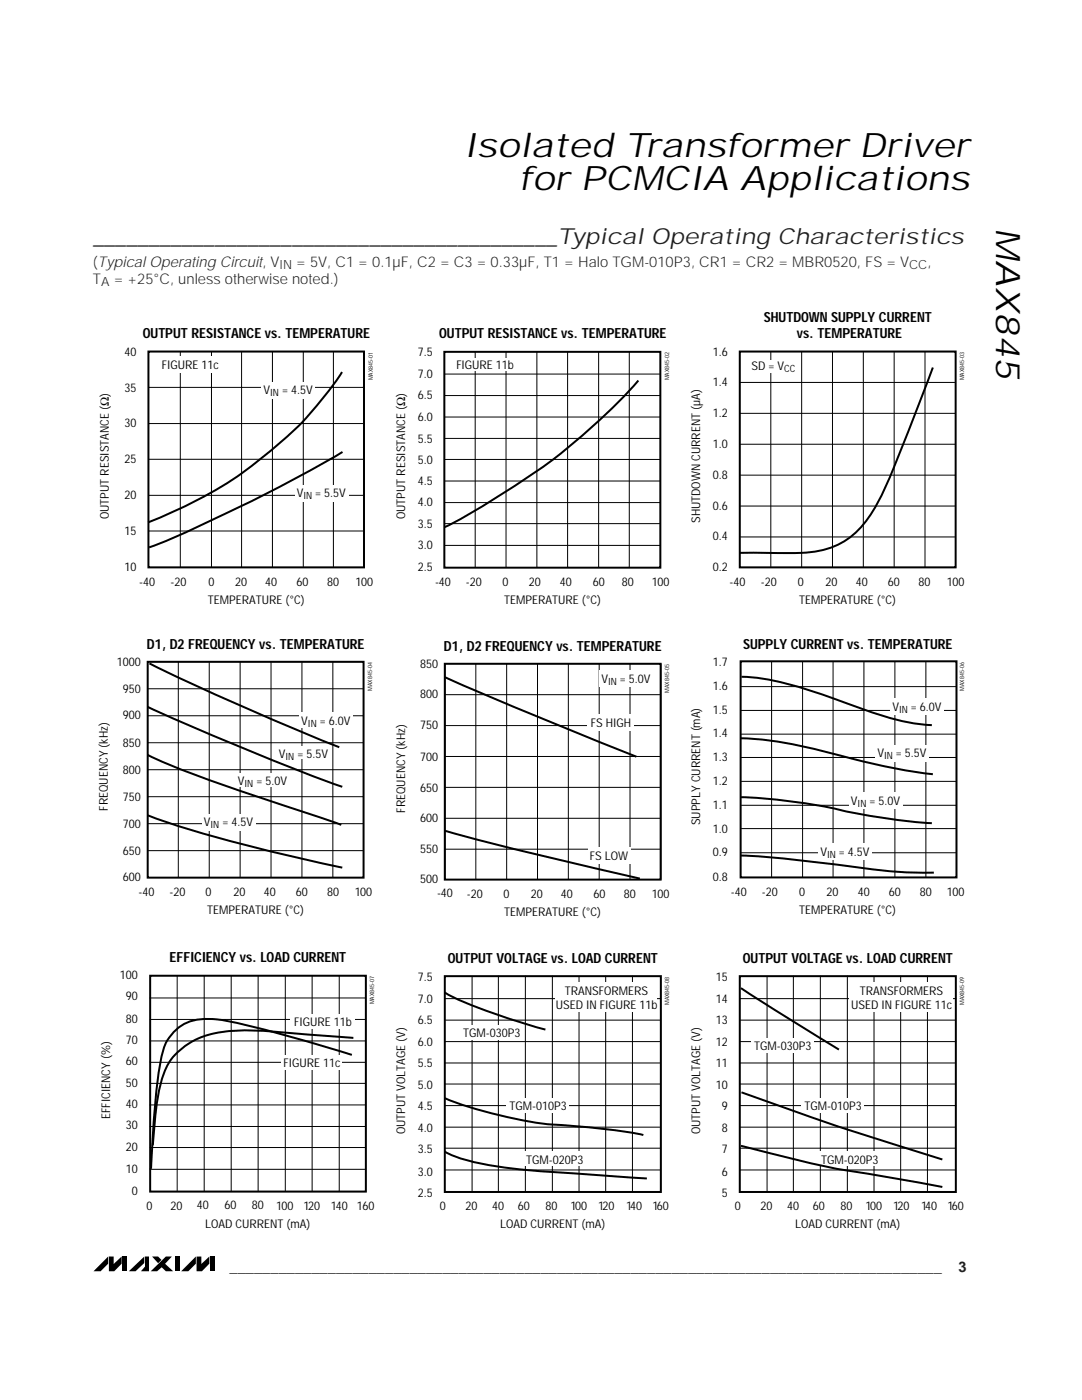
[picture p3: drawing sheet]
<svg xmlns="http://www.w3.org/2000/svg" width="216mm" height="279mm" viewBox="0 0 216 279" stroke-linecap="round" stroke-linejoin="round" font-family="sans-serif">
<path d="M21.8 251.7v1.5l-1.5 1.5h-1.4zM22 251.7l.9 .1v1.4l1.6-1.5v1.5l-1.5 1.5h-1zM24.7 251.8h.9v2.9h-.9zM26 254.7l3-3v1.3l-1.7 1.7zM29.2 251.7h.8v3h-1.6l.8-.9zM30.6 251.7h1.2l.7 .7-.7 .7zM30.3 254.7l3-3h1.2l-1.3 1.5 1.6 1.5h-1.5l-.8-.8-.9 .8zM35.1 251.8h1v2.9h-1zM39.3 251.7v1.5l-1.5 1.5h-1.4zM39.5 251.8h.9v1.4l1.6-1.5v1.5l-1.5 1.5h-1zM42.2 251.8h.9v2.9h-.9z" fill="#000"/>
<path d="M29.6 70.2h43v43h-43z" fill="none" stroke="#000" stroke-width=".4"/>
<path d="M29.6 77.3h43.1M36 70.1v43.1M42.2 70.1v43.1M48.2 70.1v43.1M54.4 70.1v43.1M60.5 70.1v43.1M66.5 70.1v43.1M29.6 98.9h43.1M29.6 91.7h43.1M29.6 84.5h43.1M29.6 106h43.1" fill="none" stroke="#000" stroke-width=".2"/>
<g fill="#fff">
<path d="M52.3 76.2h10.6v3.3h-10.6z"/>
<path d="M58.9 96.8h10.6v3.3h-10.6z"/>
<path d="M31.5 71.2h12.3v3.2h-12.3z"/>
</g>
<path d="M68.2 74.2a68.6 68.6 0 0 1-17.3 18.2 84.9 84.9 0 0 1-21.3 11.9M88.7 70.2h43.1v43.1h-43.1zM68.3 90.2a318.1 318.1 0 0 1-37.4 18.6l-1.1 .4" fill="none" stroke="#000" stroke-width=".4"/>
<g fill="none" stroke="#000" stroke-width=".2">
<path d="M88.6 74.7h43.2M88.6 78.9h43.2M94.8 70.2v43.1M101 70.2v43.1M107.1 70.2v43.1M113.3 70.2v43.1M119.5 70.2v43.1M125.6 70.2v43.1M88.6 83.2h43.2M88.6 96h43.2M88.6 91.7h43.2M88.6 87.5h43.2"/>
<path d="M88.6 104.5h43.2M88.6 100.3h43.2M88.6 108.8h43.2"/>
</g>
<path d="M90.7 71.5h12.3v2.5h-12.3z" fill="#fff"/>
<path d="M127.4 75.9a122.3 122.3 0 0 1-29.5 24.1l-6 3.6-3.2 1.6M147.6 70.2h43.1v43h-43.1z" fill="none" stroke="#000" stroke-width=".4"/>
<path d="M147.6 76.3h43.1M153.8 70.1v43.1M160 70.1v43.1M166.1 70.1v43.1M172.3 70.1v43.1M178.4 70.1v43.1M184.6 70.1v43.1M147.6 94.8h43.1M147.6 88.7h43.1M147.6 82.5h43.1M147.6 107.2h43.1M147.6 101h43.1" fill="none" stroke="#000" stroke-width=".2"/>
<path d="M149.2 71.8h10v2.5h-10z" fill="#fff"/>
<path d="M186.1 73.3l-.3 .8a520.5 520.5 0 0 1-9.8 24.5 21.6 21.6 0 0 1-7.4 9.3 19.4 19.4 0 0 1-10.8 2.5l-10.1-.1M29.5 132.1h43v43.1h-43z" fill="none" stroke="#000" stroke-width=".4"/>
<g fill="none" stroke="#000" stroke-width=".2">
<path d="M29.5 137.5h43.1M35.6 132v43.2M41.7 132v43.2M47.9 132v43.2M54.1 132v43.2M60.2 132v43.2M66.4 132v43.2M29.5 159h43.1M29.5 153.6h43.1M29.5 148.2h43.1M29.5 142.8h43.1M29.5 169.8h43.1"/>
<path d="M29.5 164.4h43.1"/>
</g>
<g fill="#fff">
<path d="M55.3 148.8h10.6v2.6h-10.6z"/>
<path d="M40.3 162.5h10.6v3.3h-10.6z"/>
<path d="M47.1 154.3h10.6v2.6h-10.6z"/>
<path d="M59.8 142.1h10.6v3.1h-10.6z"/>
</g>
<path d="M29.8 132.4a575.8 575.8 0 0 0 37.9 16.7M29.4 150.6a249.4 249.4 0 0 0 28.3 10.5l10.4 3.5M29.4 141.1a566.7 566.7 0 0 0 38.9 15.9M29.4 162.7a265.9 265.9 0 0 0 33.8 9.4l5.1 1.1M30 194.7h43v43.1h-43z" fill="none" stroke="#000" stroke-width=".4"/>
<g fill="none" stroke="#000" stroke-width=".2">
<path d="M29.9 199.2h43.1M35.4 194.7v43.1M40.7 194.7v43.1M46.1 194.7v43.1M51.5 194.7v43.1M56.9 194.7v43.1M62.3 194.7v43.1M67.7 194.7v43.1M29.9 207.7h43.1M29.9 216.2h43.1M29.9 212h43.1M29.9 203.5h43.1"/>
<path d="M29.9 229h43.1M29.9 224.8h43.1M29.9 220.5h43.1M29.9 233.4h43.1"/>
</g>
<g fill="#fff">
<path d="M57.8 202.3h13v3h-13z"/>
<path d="M56.2 210.6h12v3h-12z"/>
</g>
<path d="M88.8 132.5h43v43h-43zM70.2 210.5l-11.2-3.3a134.8 134.8 0 0 0-15.7-3.8 9.6 9.6 0 0 0-8.7 2.6 8.7 8.7 0 0 0-2.4 4.9 167.9 167.9 0 0 0-2.1 22.4M70.5 207.1l-7.9-.6a134.3 134.3 0 0 0-15.9-.8 16.4 16.4 0 0 0-11.9 4.9 15.2 15.2 0 0 0-3.3 8.3l-.6 4.3-.4 5.4" fill="none" stroke="#000" stroke-width=".4"/>
<g fill="none" stroke="#000" stroke-width=".2">
<path d="M88.8 138.6h43.1M88.8 132.4v43.1M94.9 132.4v43.1M101.1 132.4v43.1M107.3 132.4v43.1M113.4 132.4v43.1M119.6 132.4v43.1M125.7 132.4v43.1M131.9 132.4v43.1M88.8 157.1h43.1M88.8 151h43.1M88.8 144.8h43.1"/>
<path d="M88.8 169.5h43.1M88.8 163.3h43.1"/>
</g>
<path d="M117.2 142.6h9.2v3.3h-9.2z" fill="#fff"/>
<path d="M88.8 135.2a1140.1 1140.1 0 0 0 38.2 15.8M88.7 165.8a854.3 854.3 0 0 0 39 9.5" fill="none" stroke="#000" stroke-width=".4"/>
<g fill="#fff">
<path d="M119.7 133.9h10.6v3.3h-10.6z"/>
<path d="M117.4 169.2h8.4v3.2h-8.4z"/>
</g>
<path d="M147.8 132h43.1v43.1h-43.1z" fill="none" stroke="#000" stroke-width=".4"/>
<g fill="none" stroke="#000" stroke-width=".2">
<path d="M147.7 137h43.2M154 131.9v43.2M160.1 131.9v43.2M166.2 131.9v43.2M172.4 131.9v43.2M178.6 131.9v43.2M184.7 131.9v43.2M147.7 141.8h43.2M147.7 155.9h43.2M147.7 151.2h43.2M147.7 146.5h43.2M147.7 165.4h43.2"/>
<path d="M147.7 160.7h43.2M147.7 170.2h43.2"/>
</g>
<g fill="#fff">
<path d="M163.4 168.4h10.6v3.3h-10.6z"/>
<path d="M169.5 158.2h10.6v3.3h-10.6z"/>
<path d="M174.7 148.7h10.6v3.3h-10.6z"/>
<path d="M177.7 139.4h10.6v3.2h-10.6z"/>
</g>
<path d="M148 135.1a55.6 55.6 0 0 1 16.9 3.8l2.9 1a66.4 66.4 0 0 0 16.8 4.7l1.3 .1M147.7 147.3a94 94 0 0 1 22.4 4.1l9.1 2.1 6.9 1M147.7 159.1a113.9 113.9 0 0 1 22.7 3.2l4.3 .7a101.1 101.1 0 0 0 11.2 1.3M147.7 170.7a311.1 311.1 0 0 1 27 2.9l5.6 .5 6 .1M88.8 194.8h43.1v43.1h-43.1z" fill="none" stroke="#000" stroke-width=".4"/>
<g fill="none" stroke="#000" stroke-width=".2">
<path d="M88.8 199.3h43.1M94.2 194.8v43.1M99.4 194.8v43.1M104.8 194.8v43.1M110.2 194.8v43.1M115.5 194.8v43.1M120.9 194.8v43.1M126.2 194.8v43.1M88.8 207.9h43.1M88.8 216.3h43.1M88.8 212.1h43.1M88.8 203.6h43.1"/>
<path d="M88.8 229.1h43.1M88.8 224.9h43.1M88.8 220.6h43.1M88.8 233.5h43.1"/>
</g>
<g fill="#fff">
<path d="M110.7 196h20.4v6h-20.4z"/>
<path d="M101.1 219.1h12.5v3h-12.5z"/>
<path d="M91.8 204.5h12.5v3h-12.5z"/>
<path d="M104.3 229.8h12.6v3h-12.6z"/>
</g>
<path d="M88.8 198.1a86.5 86.5 0 0 0 16.4 6.3l3.6 1.1M147.6 194.8h43.1v43.1h-43.1zM88.7 219.1a82.4 82.4 0 0 0 22.7 5.4l6.3 .5a91.1 91.1 0 0 1 10.7 1.5M88.7 229.8a33.8 33.8 0 0 0 11.3 3.1l7.7 .8 21.4 1.5" fill="none" stroke="#000" stroke-width=".4"/>
<g fill="none" stroke="#000" stroke-width=".2">
<path d="M147.6 199.3h43.2M153.1 194.8v43.1M158.3 194.8v43.1M163.7 194.8v43.1M169.1 194.8v43.1M174.4 194.8v43.1M179.7 194.8v43.1M185.1 194.8v43.1M147.6 207.9h43.2M147.6 216.3h43.2M147.6 212.1h43.2M147.6 203.6h43.2"/>
<path d="M147.6 229.1h43.2M147.6 224.9h43.2M147.6 220.6h43.2M147.6 233.5h43.2"/>
</g>
<g fill="#fff">
<path d="M169.4 196h20.7v6h-20.7z"/>
<path d="M159.9 219.1h12.6v3h-12.6z"/>
<path d="M149.8 207.1h12.6v3h-12.6z"/>
<path d="M163.2 229.8h12.6v3h-12.6z"/>
</g>
<path d="M147.9 197.2l19.5 12.3M148 218l4.3 1.6a665.4 665.4 0 0 0 35.7 11.8M147.9 228.7a220.6 220.6 0 0 0 30.4 6.4l9.7 1.8" fill="none" stroke="#000" stroke-width=".4"/>
<path d="M18.5 247.5h25.7v8.1h-25.7z" fill-rule="evenodd" fill="#fff"/>
<path d="M21.6 250.8v1.4l-1.5 1.5h-1.4zM21.7 250.8h1v1.5l1.6-1.5v1.4l-1.5 1.5h-1.1zM24.4 250.8h1v2.9h-1zM25.7 253.7l3.1-2.9v1.3l-1.8 1.6zM28.9 250.8h.8v2.9h-1.6l.8-.9zM30.3 250.8h1.2l.7 .6-.6 .7zM30.1 253.7l3-2.9h1.2l-1.4 1.4 1.6 1.5h-1.4l-.8-.8-1 .8zM34.9 250.8h.9v2.9h-.9zM39.1 250.8v1.4l-1.5 1.5h-1.4zM39.2 250.8h1v1.5l1.6-1.5v1.4l-1.5 1.5h-1.1zM41.9 250.8h1v2.9h-1z" fill="#000"/>
<g font-size="6.8">
<text x="92.6" y="31.3">Isolated Transformer Driver</text>
<text x="103.6" y="38">for PCMCIA Applications</text>
<text x="198.8" y="45.6" transform="rotate(90 198.8 45.6)">MAX845</text>
</g>
<text font-size="4.5" fill="#231f20" x="18.7" y="48.7">__________________________________________Typical Operating Characteristics</text>
<text font-size="3" fill="#231f20" x="45.9" y="253.8">_______________________________________________________________________________________</text>
<g font-size="2.9" fill="#231f20">
<text x="18.6" y="53.4">(Typical Operating Circuit, V</text>
<text x="59.1" y="53.4">= 5V, C1 = 0.1µF, C2 = C3 = 0.33µF, T1 = Halo TGM-010P3, CR1 = CR2 = MBR0520, FS = V</text>
<text x="185.1" y="53.4">,</text>
<text x="18.6" y="56.7">T</text>
<text x="22.7" y="56.7">= +25°C, unless otherwise noted.)</text>
<text x="191.3" y="253.8">3</text>
</g>
<g font-size="2.8">
<text x="152.4" y="64.2">SHUTDOWN SUPPLY CURRENT</text>
<text x="28.5" y="67.6">OUTPUT RESISTANCE vs. TEMPERATURE</text>
<text x="87.6" y="67.6">OUTPUT RESISTANCE vs. TEMPERATURE</text>
<text x="159" y="67.6">vs. TEMPERATURE</text>
<text x="29.3" y="129.5">D1, D2 FREQUENCY vs. TEMPERATURE</text>
<text x="88.6" y="129.9">D1, D2 FREQUENCY vs. TEMPERATURE</text>
<text x="148.3" y="129.5">SUPPLY CURRENT vs. TEMPERATURE</text>
<text x="33.8" y="192.1">EFFICIENCY vs. LOAD CURRENT</text>
<text x="89.4" y="192.2">OUTPUT VOLTAGE vs. LOAD CURRENT</text>
<text x="148.2" y="192.2">OUTPUT VOLTAGE vs. LOAD CURRENT</text>
</g>
<g font-size="2.5" fill="#231f20">
<text x="55.8" y="53.7">IN</text>
<text x="181.4" y="53.8">CC</text>
<text x="20.2" y="57.1">A</text>
</g>
<g font-size="2.4">
<text x="24.8" y="71">40</text>
<text x="83.4" y="71">7.5</text>
<text x="142.2" y="71">1.6</text>
<text x="32.3" y="73.7">FIGURE 11c</text>
<text x="83.4" y="75.4">7.0</text>
<text x="91.1" y="73.6">FIGURE 11b</text>
<text x="142.2" y="77">1.4</text>
<text x="150" y="73.8">SD = V</text>
<text x="24.8" y="78.2">35</text>
<text x="52.6" y="78.7">V</text>
<text x="56.3" y="78.7">= 4.5V</text>
<text x="83.4" y="79.7">6.5</text>
<text x="142.2" y="83.2">1.2</text>
<text x="24.8" y="85.3">30</text>
<text x="83.4" y="84.1">6.0</text>
<text x="83.4" y="88.4">5.5</text>
<text x="142.2" y="89.4">1.0</text>
<text x="24.8" y="92.5">25</text>
<text x="83.4" y="92.6">5.0</text>
<text x="142.2" y="95.7">0.8</text>
<text x="24.8" y="99.7">20</text>
<text x="59.2" y="99.2">V</text>
<text x="62.9" y="99.2">= 5.5V</text>
<text x="83.4" y="96.8">4.5</text>
<text x="83.4" y="101.1">4.0</text>
<text x="142.2" y="101.8">0.6</text>
<text x="21.7" y="103.7" transform="rotate(-90 21.7 103.7)">OUTPUT RESISTANCE (Ω)</text>
<text x="24.8" y="106.8">15</text>
<text x="80.8" y="103.7" transform="rotate(-90 80.8 103.7)">OUTPUT RESISTANCE (Ω)</text>
<text x="83.4" y="105.4">3.5</text>
<text x="139.7" y="104.4" transform="rotate(-90 139.7 104.4)">SHUTDOWN CURRENT (µA)</text>
<text x="142.2" y="107.7">0.4</text>
<text x="83.4" y="113.9">2.5</text>
<text x="83.4" y="109.7">3.0</text>
<text x="142.2" y="113.9">0.2</text>
<text x="24.8" y="114">10</text>
<text x="27.8" y="116.9">-40</text>
<text x="34" y="116.9">-20</text>
<text x="41.6" y="116.9">0</text>
<text x="46.9" y="116.9">20</text>
<text x="52.9" y="116.9">40</text>
<text x="59.2" y="116.9">60</text>
<text x="65.3" y="116.9">80</text>
<text x="71" y="116.9">100</text>
<text x="86.8" y="116.9">-40</text>
<text x="93" y="116.9">-20</text>
<text x="100.3" y="116.9">0</text>
<text x="105.5" y="116.9">20</text>
<text x="111.7" y="116.9">40</text>
<text x="118.3" y="116.9">60</text>
<text x="124.1" y="116.9">80</text>
<text x="130.1" y="116.9">100</text>
<text x="145.6" y="116.9">-40</text>
<text x="151.8" y="116.9">-20</text>
<text x="159.2" y="116.9">0</text>
<text x="164.7" y="116.9">20</text>
<text x="170.8" y="116.9">40</text>
<text x="177.2" y="116.9">60</text>
<text x="183.2" y="116.9">80</text>
<text x="189" y="116.9">100</text>
<text x="41.5" y="120.5">TEMPERATURE (°C)</text>
<text x="100.6" y="120.5">TEMPERATURE (°C)</text>
<text x="159.5" y="120.5">TEMPERATURE (°C)</text>
<text x="23.3" y="132.9">1000</text>
<text x="83.8" y="133.3">850</text>
<text x="120" y="136.3">V</text>
<text x="123.7" y="136.3">= 5.0V</text>
<text x="142.2" y="132.9">1.7</text>
<text x="142.2" y="137.8">1.6</text>
<text x="24.5" y="138.3">950</text>
<text x="24.5" y="143.5">900</text>
<text x="83.8" y="139.3">800</text>
<text x="142.2" y="142.4">1.5</text>
<text x="178.1" y="141.8">V</text>
<text x="181.8" y="141.8">= 6.0V</text>
<text x="24.5" y="149.1">850</text>
<text x="60.1" y="144.6">V</text>
<text x="63.8" y="144.6">= 6.0V</text>
<text x="83.8" y="145.5">750</text>
<text x="117.9" y="145.1">FS HIGH</text>
<text x="142.2" y="147.1">1.4</text>
<text x="24.5" y="154.5">800</text>
<text x="55.6" y="151.3">V</text>
<text x="59.3" y="151.3">= 5.5V</text>
<text x="83.8" y="151.9">700</text>
<text x="142.2" y="151.9">1.3</text>
<text x="175.1" y="151.2">V</text>
<text x="178.8" y="151.2">= 5.5V</text>
<text x="21.5" y="161.8" transform="rotate(-90 21.5 161.8)">FREQUENCY (kHz)</text>
<text x="24.5" y="159.9">750</text>
<text x="47.5" y="156.7">V</text>
<text x="51.2" y="156.7">= 5.0V</text>
<text x="83.8" y="158">650</text>
<text x="142.2" y="161.5">1.1</text>
<text x="142.2" y="156.6">1.2</text>
<text x="169.8" y="160.6">V</text>
<text x="173.5" y="160.6">= 5.0V</text>
<text x="24.5" y="165.3">700</text>
<text x="40.7" y="164.9">V</text>
<text x="44.4" y="164.9">= 4.5V</text>
<text x="80.8" y="162.2" transform="rotate(-90 80.8 162.2)">FREQUENCY (kHz)</text>
<text x="83.8" y="164.1">600</text>
<text x="139.7" y="164.7" transform="rotate(-90 139.7 164.7)">SUPPLY CURRENT (mA)</text>
<text x="142.2" y="166.2">1.0</text>
<text x="24.5" y="170.6">650</text>
<text x="83.8" y="170.3">550</text>
<text x="117.7" y="171.6">FS LOW</text>
<text x="142.2" y="170.9">0.9</text>
<text x="163.7" y="170.8">V</text>
<text x="167.4" y="170.8">= 4.5V</text>
<text x="24.5" y="175.8">600</text>
<text x="27.7" y="178.8">-40</text>
<text x="33.8" y="178.8">-20</text>
<text x="41" y="178.8">0</text>
<text x="46.6" y="178.8">20</text>
<text x="52.6" y="178.8">40</text>
<text x="59" y="178.8">60</text>
<text x="65.3" y="178.8">80</text>
<text x="70.8" y="178.8">100</text>
<text x="83.8" y="176.2">500</text>
<text x="87.2" y="179.1">-40</text>
<text x="93.2" y="179.1">-20</text>
<text x="100.5" y="179.1">0</text>
<text x="105.9" y="179.1">20</text>
<text x="111.9" y="179.1">40</text>
<text x="118.4" y="179.1">60</text>
<text x="124.5" y="179.1">80</text>
<text x="130.1" y="179.1">100</text>
<text x="142.2" y="175.8">0.8</text>
<text x="145.9" y="178.8">-40</text>
<text x="152" y="178.8">-20</text>
<text x="159.5" y="178.8">0</text>
<text x="164.9" y="178.8">20</text>
<text x="171.2" y="178.8">40</text>
<text x="177.4" y="178.8">60</text>
<text x="183.5" y="178.8">80</text>
<text x="189" y="178.8">100</text>
<text x="41.3" y="182.4">TEMPERATURE (°C)</text>
<text x="100.6" y="182.8">TEMPERATURE (°C)</text>
<text x="159.5" y="182.4">TEMPERATURE (°C)</text>
<text x="23.9" y="195.5">100</text>
<text x="83.4" y="195.7">7.5</text>
<text x="142.8" y="195.7">15</text>
<text x="25.1" y="199.6">90</text>
<text x="83.4" y="200.1">7.0</text>
<text x="110.9" y="201.3">USED IN FIGURE 11b</text>
<text x="112.7" y="198.5">TRANSFORMERS</text>
<text x="142.8" y="200.1">14</text>
<text x="169.8" y="201.3">USED IN FIGURE 11c</text>
<text x="171.6" y="198.5">TRANSFORMERS</text>
<text x="25.1" y="208.4">70</text>
<text x="25.1" y="204.1">80</text>
<text x="58.7" y="204.7">FIGURE 11b</text>
<text x="83.4" y="204.4">6.5</text>
<text x="83.4" y="208.7">6.0</text>
<text x="92.4" y="206.9">TGM-030P3</text>
<text x="142.8" y="204.4">13</text>
<text x="142.8" y="208.7">12</text>
<text x="150.5" y="209.5">TGM-030P3</text>
<text x="25.1" y="212.6">60</text>
<text x="56.6" y="212.9">FIGURE 11c</text>
<text x="83.4" y="212.9">5.5</text>
<text x="142.8" y="212.9">11</text>
<text x="25.1" y="216.9">50</text>
<text x="25.1" y="221.2">40</text>
<text x="83.4" y="221.6">4.5</text>
<text x="83.4" y="217.4">5.0</text>
<text x="101.7" y="221.5">TGM-010P3</text>
<text x="142.8" y="217.4">10</text>
<text x="144" y="221.6">9</text>
<text x="160.5" y="221.5">TGM-010P3</text>
<text x="22" y="223.3" transform="rotate(-90 22 223.3)">EFFICIENCY (%)</text>
<text x="25.1" y="225.4">30</text>
<text x="80.8" y="226.4" transform="rotate(-90 80.8 226.4)">OUTPUT VOLTAGE (V)</text>
<text x="83.4" y="225.9">4.0</text>
<text x="139.7" y="226.4" transform="rotate(-90 139.7 226.4)">OUTPUT VOLTAGE (V)</text>
<text x="144" y="225.9">8</text>
<text x="25.1" y="229.7">20</text>
<text x="83.4" y="230.2">3.5</text>
<text x="105" y="232.2">TGM-020P3</text>
<text x="144" y="230.2">7</text>
<text x="163.8" y="232.2">TGM-020P3</text>
<text x="25.1" y="234.2">10</text>
<text x="26.3" y="238.5">0</text>
<text x="83.4" y="238.8">2.5</text>
<text x="83.4" y="234.7">3.0</text>
<text x="144" y="234.7">6</text>
<text x="144" y="238.8">5</text>
<text x="29.2" y="241.4">0</text>
<text x="34" y="241.4">20</text>
<text x="39.3" y="241.3">40</text>
<text x="40.9" y="245">LOAD CURRENT (mA)</text>
<text x="44.8" y="241.3">60</text>
<text x="50.3" y="241.3">80</text>
<text x="55.1" y="241.4">100</text>
<text x="60.6" y="241.4">120</text>
<text x="66" y="241.4">140</text>
<text x="71.2" y="241.4">160</text>
<text x="87.8" y="241.5">0</text>
<text x="92.9" y="241.5">20</text>
<text x="98.2" y="241.5">40</text>
<text x="99.8" y="245.2">LOAD CURRENT (mA)</text>
<text x="103.3" y="241.5">60</text>
<text x="108.8" y="241.5">80</text>
<text x="113.8" y="241.5">100</text>
<text x="119.4" y="241.5">120</text>
<text x="124.9" y="241.5">140</text>
<text x="130.2" y="241.5">160</text>
<text x="146.7" y="241.5">0</text>
<text x="151.7" y="241.5">20</text>
<text x="157" y="241.5">40</text>
<text x="158.7" y="245.2">LOAD CURRENT (mA)</text>
<text x="162.2" y="241.5">60</text>
<text x="167.7" y="241.5">80</text>
<text x="172.7" y="241.5">100</text>
<text x="178.2" y="241.5">120</text>
<text x="183.8" y="241.5">140</text>
<text x="189.1" y="241.5">160</text>
</g>
<g font-size="2">
<text x="156.5" y="74.2">CC</text>
<text x="53.9" y="79.1">IN</text>
<text x="60.5" y="99.6">IN</text>
<text x="121.3" y="136.7">IN</text>
<text x="179.4" y="142.2">IN</text>
<text x="61.4" y="145">IN</text>
<text x="57" y="151.7">IN</text>
<text x="176.4" y="151.6">IN</text>
<text x="48.8" y="157.1">IN</text>
<text x="171.1" y="161">IN</text>
<text x="42" y="165.3">IN</text>
<text x="165" y="171.2">IN</text>
</g>
<g font-size="1.2">
<text x="74.4" y="75.9" transform="rotate(-90 74.4 75.9)">MAX845-01</text>
<text x="133.5" y="75.9" transform="rotate(-90 133.5 75.9)">MAX845-02</text>
<text x="192.4" y="75.9" transform="rotate(-90 192.4 75.9)">MAX845-03</text>
<text x="74.2" y="137.8" transform="rotate(-90 74.2 137.8)">MAX845-04</text>
<text x="192.4" y="137.8" transform="rotate(-90 192.4 137.8)">MAX845-06</text>
<text x="133.5" y="138.2" transform="rotate(-90 133.5 138.2)">MAX845-05</text>
<text x="74.7" y="200.4" transform="rotate(-90 74.7 200.4)">MAX845-07</text>
<text x="133.5" y="200.6" transform="rotate(-90 133.5 200.6)">MAX845-08</text>
<text x="192.4" y="200.6" transform="rotate(-90 192.4 200.6)">MAX845-09</text>
</g>
</svg>
